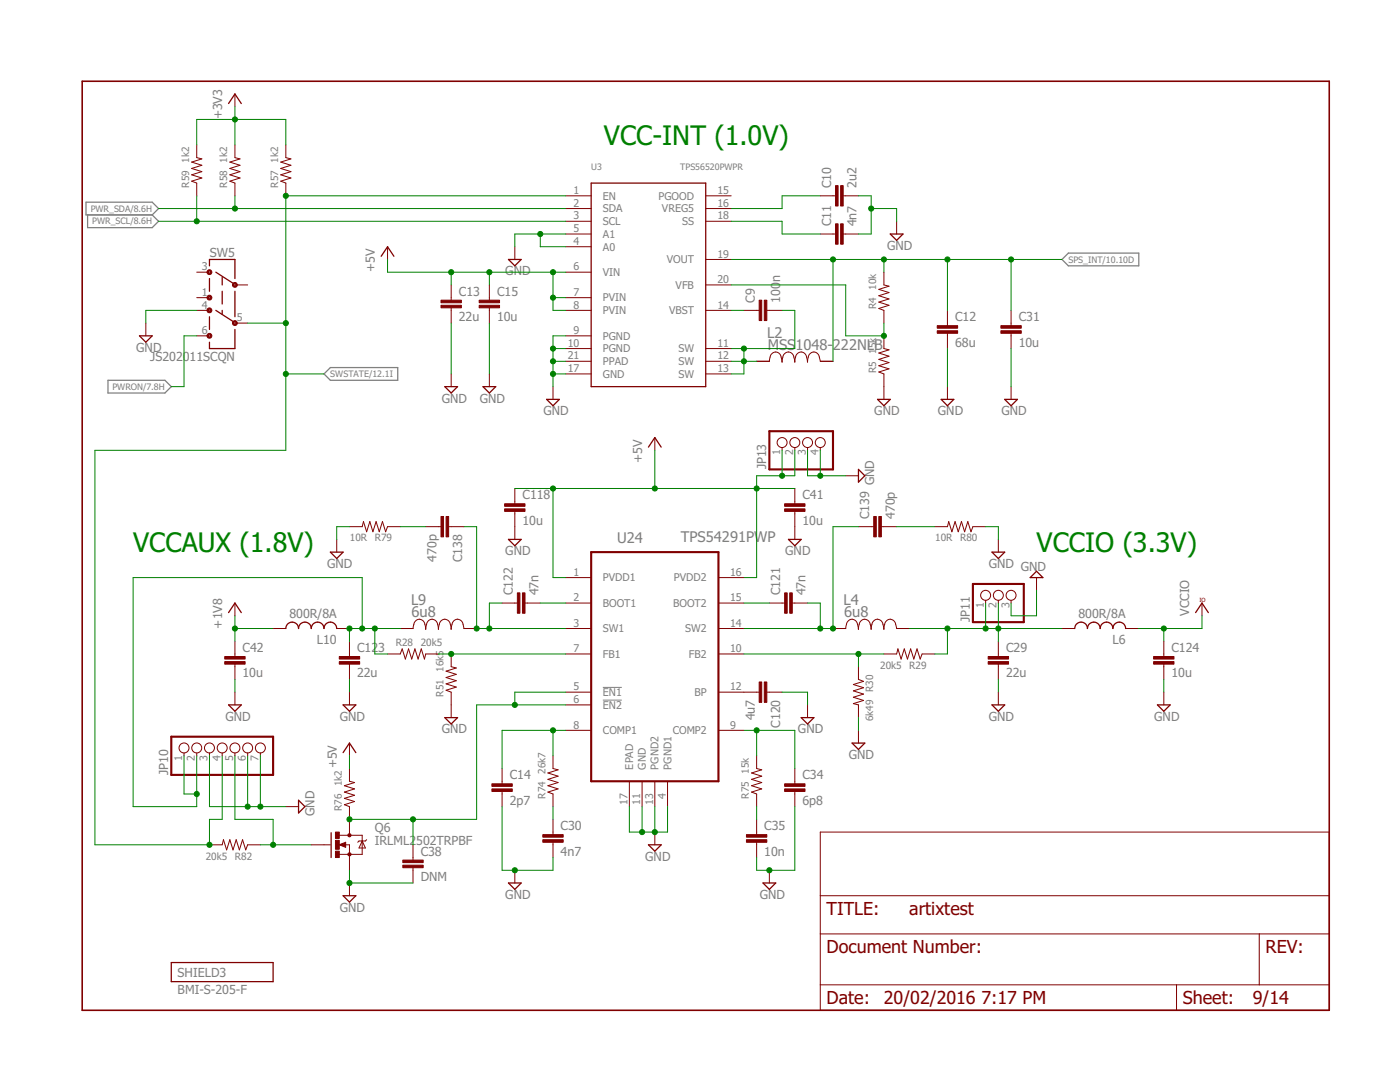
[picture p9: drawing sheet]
<svg xmlns="http://www.w3.org/2000/svg" width="279mm" height="216mm" viewBox="0 0 279 216" stroke-linecap="round" stroke-linejoin="round" font-family="sans-serif">
<path d="M120.3 137.2h3.8M120.3 139.7h3.8" fill="none" stroke="#808080" stroke-width=".2"/>
<path d="M17.2 40.3h13.2l1.2 1.3-1.2 1.3h-13.2zM17.5 42.9v2.5h12.9l1.2-1.2-1.2-1.3M211.9 51.8l1.3-1.3h14.1v2.5h-14.1zM21.5 75.9h11.4l1.3 1.3-1.3 1.2h-11.4zM64.7 74.6l1.2-1.3h13.5v2.6h-13.5z" fill="none" stroke="#808080" stroke-width=".25"/>
<path d="M16.4 16.2h248.9v185.4h-248.9zM68.9 168.3l-.9 .3 .9 .2v-.2h-.3" fill="none" stroke="#800000" stroke-width=".32"/>
<g fill="none" stroke="#800000" stroke-width=".2">
<path d="M46.9 18.8v2.5M39.3 28.9v2.6l1 .2-2.1 .6 2.1 .7-2.1 .6 2.1 .6-2.1 .7 2.1 .6-2.1 .7 1.1 .3v2.6M46.9 28.9v2.6l1 .2-2 .6 2 .7-2 .6 2 .6-2 .7 2 .6-2 .7 1 .3v2.6M57 28.9v2.6l1.1 .2-2.1 .6 2.1 .7-2.1 .6 2.1 .6-2.1 .7 2.1 .6-2.1 .7 1 .3v2.6M112.9 39.1h5.1M140.8 39.1h5.1M163.7 39.1h3.1M168.3 39.1h3M39.3 54.3h2.5M39.3 59.4h2.5M46.9 56.9h2.5M77.3 49.2v2.6"/>
<path d="M90 56.9v3M97.7 56.9v3M102.7 49.2v2.6M112.9 41.6h5.1M112.9 44.2h5.1M112.9 46.7h5.1M112.9 49.2h5.1M112.9 54.3h5.1M112.9 59.4h5.1M140.8 41.6h5.1M140.8 44.2h5.1M140.8 51.8h5.1"/>
<path d="M140.8 56.9h5.1M163.7 46.7h3.1M168.3 46.7h3M176.4 54.3v2.6l1 .2-2 .6 2 .7-2 .6 2 .6-2 .7 2 .6-2 .7 1 .3v2.6M178.9 44.2v2.5M29.1 64.5v2.5M39.3 61.9h2.5M39.3 67h2.5M46.9 64.5h2.5M90 61.4v3.1M90 74.6v2.6M97.7 61.4v3.1"/>
<path d="M97.7 74.6v2.6M110.4 77.2v2.5M112.9 61.9h5.1M112.9 67h5.1M112.9 69.6h5.1M112.9 72.1h5.1M112.9 74.6h5.1M140.8 61.9h5.1M140.8 69.6h5.1M140.8 72.1h5.1M140.8 74.6h5.1M148.5 61.9h3"/>
<path d="M153 61.9h3.1M163.7 72l-.2-.8a1.1 1.1 0 0 0-1.1-1 1.1 1.1 0 0 0-1.1 1l-.1 1.1-.1-.5a1.27 1.27 0 0 0-1.7-1.4 2.31 2.31 0 0 0-.8 1.9v-.5a1.27 1.27 0 0 0-1.8-1.4 2.31 2.31 0 0 0-.7 1.9l-.1-.5a1.27 1.27 0 0 0-1.7-1.4l-.5 .6-.3 1.1h-2.5M163.7 72.1h2.5M176.4 67v2.6l1 .2-2 .6 2 .7-2 .6 2 .6-2 .7 2 .6-2 .6 1 .4v5.1M189.1 61.9v3.1M189.1 66.5v3.1M189.1 77.2v2.5M201.8 61.9v3.1M201.8 66.5v3.1M201.8 77.2v2.5M102.7 97.5v3M130.7 87.3v2.6"/>
<path d="M156.1 89.3v.6M158.6 89.3v.6M158.6 97.5v3M161.2 89.3v.6M163.7 89.3v.6M168.8 94.9h2.5M67.2 107.6v2.6M69.7 105.1h2.6l.2-1 .7 2 .6-2 .6 2 .7-2 .6 2 .6-2 .7 2 .3-1h2.6M85 105.1h3M89.5 105.1h3.1M102.7 102v5.6M112.9 115.3h5.1"/>
<path d="M143.4 115.3h5.1M158.6 102v5.6M171.3 105.1h3.1M175.9 105.1h3M186.6 105.1h2.5l.2-1 .7 2 .6-2 .6 2 .7-2 .6 2 .6-2 .7 2 .4-1h2.5M196.7 119.8v.5M199.2 107.6v2.6M199.2 119.8v.5M201.8 119.8v.5M206.9 115.3v2.5M46.9 120.3v2.6M46.9 128v3"/>
<path d="M46.9 132.5v3.1M46.9 138.1v2.6M54.5 125.4h2.5M67.2 125.4h2.5M69.7 128v3M69.7 132.5v3.1M69.7 138.1v2.6M77.3 130.5h2.6l.4-1 .6 2 .6-2 .7 2 .6-2 .6 2 .7-2 .6 2 .3-1h2.5M90 130.5v2.5l1.1 .3-2.1 .6 2.1 .7-2.1 .6 2.1 .6-2.1 .7 2.1 .6-2.1 .6 1 .4v5.1M92.6 125.3l-.2-.7a1.1 1.1 0 0 0-1.1-1.1 1.1 1.1 0 0 0-1.1 1.1l-.2 1a1.66 1.66 0 0 0-1.2-2.1 1.75 1.75 0 0 0-1.3 2.1 1.66 1.66 0 0 0-1.3-2.1 1.75 1.75 0 0 0-1.2 2.1 1.66 1.66 0 0 0-1.3-2.1 1.6 1.6 0 0 0-1.3 1.9h-2.5M92.6 125.4h2.5M100.2 120.3h3.1"/>
<path d="M104.8 120.3h3M112.9 125.4h5.1M112.9 120.3h5.1M112.9 130.5h5.1M112.9 138.1h5.1M143.4 125.4h5.1M143.4 120.3h5.1M143.4 130.5h5.1M143.4 138.1h8.1M153 138.1h3.1M153.5 120.3h3.1M158.1 120.3h3.1"/>
<path d="M171.3 133v2.6l1 .4-2 .6 2 .6-2 .7 2 .6-2 .6 2 .7-2 .6 1 .3v2.5M176.4 130.5h2.5l.3-1 .6 2 .7-2 .6 2 .6-2 .7 2 .6-2 .6 2 .4-1h2.6M178.9 125.3l-.1-.7a1.1 1.1 0 0 0-1.1-1.1 1.1 1.1 0 0 0-1.1 1.1l-.2 1-.1-.5a1.27 1.27 0 0 0-1.7-1.4 2.31 2.31 0 0 0-.7 1.9l-.1-.5a1.27 1.27 0 0 0-1.7-1.4 2.31 2.31 0 0 0-.8 1.9v-.5a1.27 1.27 0 0 0-1.8-1.4l-.5 .6-.2 1.1h-2.6M178.9 125.4h2.6M199.2 128v3M199.2 132.5v3.1M199.2 138.1v2.6M211.9 125.4h2.6M224.6 125.4h2.6M232.3 128v3M232.3 132.5v3.1M232.3 138.1v2.6"/>
<path d="M239.9 120.3v2.6M36.7 150.2v.6M39.3 150.2v.6M41.8 150.2v.6M44.3 150.2v.6M46.9 150.2v.6M49.4 150.2v.6M52 150.2v.6M69.7 148.3v2.5M69.7 153.4v2.5l1.1 .2-2.1 .7 2.1 .6-2.1 .7 2.1 .6-2.1 .6 2.1 .6-2.1 .7 1 .4v5.7M100.2 153.4v3M100.2 157.9v3.1"/>
<path d="M110.4 150.8v2.6l1 .2-2.1 .6 2.1 .7-2.1 .6 2.1 .6-2.1 .7 2.1 .6-2.1 .7 1.1 .3v2.6M112.9 140.7h5.1M112.9 145.7h5.1M125.6 155.9v5.1M128.1 155.9v5.1M130.7 155.9v5.1M133.2 155.9v5.1M143.4 145.7h5.1M151 150.8v2.6l1 .2-2 .6 2 .7-2 .6 2 .6-2 .7 2 .6-2 .7 1 .3v2.6M158.6 153.4v3M158.6 157.9v3.1M161.2 140.7v2.5"/>
<path d="M171.3 145.7v2.6M41.8 168.6h2.5l.3-1 .6 2 .7-2 .6 2 .6-2 .7 2 .6-2 .6 2 .4-1h2.6M57 161h2.6M62.1 168.6h3.8M67.7 168.6l1.3-.5v1zM67.7 166.7h4.6v3.8h-4.6M68.9 168.6h.8v5.1M69.7 176.2v2.5M72.3 167.8l.6 1.4h-1.3zM73.2 167.6l-.3 .2h-1.3l-.2 .3M82.4 168.6v3M82.4 173.1v3.1"/>
<path d="M102.7 173.7v2.5M110.4 163.5v3M110.4 168.1v3M130.7 166v2.6M151 163.5v3M151 168.1v3M153.5 173.7v2.5M163.7 166h101.6v35.6h-101.6zM163.7 178.7h101.6M163.7 186.4h101.6M163.7 196.5h101.6M234.8 196.5v5.1"/>
<path d="M251.3 186.4v10.1"/>
<circle cx="156.1" cy="88.3" r=".99"/>
<circle cx="158.6" cy="88.3" r=".99"/>
<circle cx="161.2" cy="88.3" r=".99"/>
<circle cx="163.7" cy="88.3" r=".99"/>
<circle cx="196.7" cy="118.8" r=".99"/>
<circle cx="199.2" cy="118.8" r=".99"/>
<circle cx="201.8" cy="118.8" r=".99"/>
<circle cx="36.7" cy="149.2" r=".99"/>
<circle cx="39.3" cy="149.2" r=".99"/>
<circle cx="41.8" cy="149.2" r=".99"/>
<circle cx="44.3" cy="149.2" r=".99"/>
<circle cx="46.9" cy="149.2" r=".99"/>
<circle cx="49.4" cy="149.2" r=".99"/>
<circle cx="52" cy="149.2" r=".99"/>
</g>
<g fill="none" stroke="#800000" stroke-width=".25">
<path d="M45.6 20.7l1.3-1.9 1.3 1.9M118 36.5h22.8v40.7h-22.8zM41.8 53v-1.2h5.1v3.8M41.8 55.6v2.5M43.1 54.3l3.5 2.3M44.3 55.3v1.6M44.3 58.1v2.6M46.9 58.1v5.1M76.1 51.1l1.2-1.9 1.3 1.9M101.5 51.8h2.5l-1.3 1.2zM177.7 46.7h2.5l-1.3 1.3zM27.8 67h2.6l-1.3 1.3z"/>
<path d="M41.8 63.2v2.5M43.1 61.9l3.5 2.3M44.3 61.9v.8M46.9 65.7v3.9h-5.1v-1.3M88.8 77.2h2.5l-1.3 1.2zM96.4 77.2h2.5l-1.2 1.2zM109.1 79.7h2.5l-1.2 1.3zM175.1 79.7h2.6l-1.3 1.3zM187.8 79.7h2.6l-1.3 1.3zM200.5 79.7h2.6l-1.3 1.3zM129.4 89.2l1.3-1.9 1.3 1.9M171.3 93.7l1.3 1.2-1.3 1.3z"/>
<path d="M65.9 110.2h2.6l-1.3 1.2zM101.5 107.6h2.5l-1.3 1.3zM157.4 107.6h2.5l-1.3 1.3zM198 110.2h2.5l-1.3 1.2zM206.9 114l1.2 1.3h-2.5zM45.6 122.2l1.3-1.9 1.3 1.9M57 125.4a1.27 1.27 0 0 1 1.3-1.3 1.27 1.27 0 0 1 1.3 1.3 1.27 1.27 0 0 1 1.3-1.3 1.27 1.27 0 0 1 1.2 1.3 1.27 1.27 0 0 1 1.3-1.3 1.27 1.27 0 0 1 1.3 1.3 1.27 1.27 0 0 1 1.2-1.3 1.27 1.27 0 0 1 1.3 1.3M214.5 125.4a1.27 1.27 0 0 1 1.3-1.3 1.27 1.27 0 0 1 1.2 1.3 1.27 1.27 0 0 1 1.3-1.3 1.27 1.27 0 0 1 1.3 1.3 1.27 1.27 0 0 1 1.2-1.3 1.27 1.27 0 0 1 1.3 1.3 1.27 1.27 0 0 1 1.3-1.3 1.27 1.27 0 0 1 1.2 1.3M238.6 122.2l1.3-1.9 1.3 1.9M45.6 140.7h2.6l-1.3 1.2zM59.6 159.7l1.3 1.3-1.3 1.2zM68.5 140.7h2.5l-1.3 1.2z"/>
<path d="M68.5 150.2l1.2-1.9 1.3 1.9M88.8 143.2h2.5l-1.3 1.3zM159.9 143.2h2.5l-1.2 1.3zM170.1 148.3h2.5l-1.3 1.2zM198 140.7h2.5l-1.3 1.2zM231 140.7h2.5l-1.2 1.2zM66.1 166.2v4.9M68.5 178.7h2.5l-1.3 1.3zM101.5 176.2h2.5l-1.3 1.3zM129.4 168.6h2.6l-1.3 1.2zM152.3 176.2h2.5l-1.3 1.3zM34.2 192.1h20.3v3.8h-20.3z"/>
</g>
<g fill="#800000" stroke="#800000" stroke-width=".2">
<path d="M152.5 59.9h.5v4.1h-.5z"/>
<path d="M151.5 59.9h.5v4.1h-.5z"/>
<path d="M167.8 37h.5v4.1h-.5z"/>
<path d="M166.8 37h.5v4.1h-.5z"/>
<path d="M167.8 44.7h.5v4h-.5z"/>
<path d="M166.8 44.7h.5v4h-.5z"/>
<path d="M187 66h4.1v.5h-4.1z"/>
<path d="M187 65h4.1v.5h-4.1z"/>
<path d="M95.6 60.9h4.1v.5h-4.1z"/>
<path d="M95.6 59.9h4.1v.5h-4.1z"/>
<path d="M156.6 101.5h4.1v.5h-4.1z"/>
<path d="M156.6 100.5h4.1v.5h-4.1z"/>
<path d="M199.7 66h4.1v.5h-4.1z"/>
<path d="M199.7 65h4.1v.5h-4.1z"/>
<path d="M100.7 101.5h4.1v.5h-4.1z"/>
<path d="M100.7 100.5h4.1v.5h-4.1z"/>
<path d="M151.5 136.1h.5v4h-.5z"/>
<path d="M152.5 136.1h.5v4h-.5z"/>
<path d="M157.6 118.3h.5v4.1h-.5z"/>
<path d="M156.6 118.3h.5v4.1h-.5z"/>
<path d="M104.3 118.3h.5v4.1h-.5z"/>
<path d="M103.3 118.3h.5v4.1h-.5z"/>
<path d="M67.7 132h4.1v.5h-4.1z"/>
<path d="M67.7 131h4.1v.5h-4.1z"/>
<path d="M230.2 132h4.1v.5h-4.1z"/>
<path d="M230.2 131h4.1v.5h-4.1z"/>
<path d="M197.2 132h4.1v.5h-4.1z"/>
<path d="M197.2 131h4.1v.5h-4.1z"/>
<path d="M88 60.9h4.1v.5h-4.1z"/>
<path d="M88 59.9h4.1v.5h-4.1z"/>
<path d="M98.2 157.4h4v.5h-4z"/>
<path d="M98.2 156.4h4v.5h-4z"/>
<path d="M108.3 167.6h4.1v.5h-4.1z"/>
<path d="M108.3 166.5h4.1v.5h-4.1z"/>
<path d="M156.6 157.4h4.1v.5h-4.1z"/>
<path d="M156.6 156.4h4.1v.5h-4.1z"/>
<path d="M149 167.6h4v.5h-4z"/>
<path d="M149 166.5h4v.5h-4z"/>
<path d="M67 169.8h.7v1.3h-.7z"/>
<path d="M67 166h.7v1.3h-.7z"/>
<path d="M67 167.7h.7v1.8h-.7z"/>
<path d="M80.4 172.6h4.1v.5h-4.1z"/>
<path d="M80.4 171.6h4.1v.5h-4.1z"/>
<path d="M44.9 132h4v.5h-4z"/>
<path d="M44.9 131h4v.5h-4z"/>
<path d="M88 103.1h.5v4h-.5z"/>
<path d="M89 103.1h.5v4h-.5z"/>
<path d="M175.4 103.1h.5v4h-.5z"/>
<path d="M174.4 103.1h.5v4h-.5z"/>
</g>
<g fill="#800000" stroke="#800000" stroke-width=".2">
<path d="M46.6 56.5a.48 .48 0 0 1 .7 .1 .48 .48 0 0 1-.3 .7 .48 .48 0 0 1-.6-.4h.3a.23 .23 0 0 1 .3-.3 .23 .23 0 0 1 .1 .4 .23 .23 0 0 1-.4-.1h-.3z" fill-rule="evenodd"/>
<path d="M41.5 53.9a.48 .48 0 0 1 .7 .2 .48 .48 0 0 1-.3 .7 .48 .48 0 0 1-.6-.5h.3a.23 .23 0 0 1 .3-.2 .23 .23 0 0 1 .1 .4 .23 .23 0 0 1-.4-.1l-.3-.1z" fill-rule="evenodd"/>
<path d="M41.5 59a.48 .48 0 0 1 .7 .2 .48 .48 0 0 1-.3 .6 .48 .48 0 0 1-.6-.4h.3a.23 .23 0 0 1 .3-.2 .23 .23 0 0 1 .1 .3 .23 .23 0 0 1-.4 0l-.3-.1z" fill-rule="evenodd"/>
<path d="M41.5 61.6a.48 .48 0 0 1 .7 .1 .48 .48 0 0 1-.3 .7 .48 .48 0 0 1-.6-.5h.3a.23 .23 0 0 1 .3-.2 .23 .23 0 0 1 .1 .4 .23 .23 0 0 1-.4-.1l-.3-.1z" fill-rule="evenodd"/>
<path d="M41.5 66.6a.48 .48 0 0 1 .7 .2 .48 .48 0 0 1-.3 .7 .48 .48 0 0 1-.6-.5h.3a.23 .23 0 0 1 .3-.2 .23 .23 0 0 1 .1 .4 .23 .23 0 0 1-.4-.1l-.3-.1z" fill-rule="evenodd"/>
<path d="M46.6 64.1a.48 .48 0 0 1 .7 .1 .48 .48 0 0 1-.3 .7 .48 .48 0 0 1-.6-.4h.3a.23 .23 0 0 1 .3-.3 .23 .23 0 0 1 .1 .4 .23 .23 0 0 1-.4 0l-.3-.1z" fill-rule="evenodd"/>
<circle cx="69.7" cy="170.5" r=".33"/>
<circle cx="69.7" cy="166.7" r=".33"/>
</g>
<path d="M153.5 86h12.7v7.7h-12.7zM118 110.2h25.4v45.7h-25.4zM194.2 116.5h10.1v7.6h-10.1zM34.2 147h20.3v7.6h-20.3z" fill="none" stroke="#800000" stroke-width=".42"/>
<g fill="none" stroke="#008000" stroke-width=".2">
<path d="M39.3 28.9v-5.1h17.7v5.1M39.3 39.1v5.1M46.9 21.3v7.6M46.9 39.1v2.5M112.9 39.1h-55.9v50.8h-38.1v78.7h22.9v-5.1h2.5v-12.7M163.7 39.1h-7.6v2.5h-10.2M171.3 39.1h2.6v7.6h-2.6M31.6 41.6h81.3M31.6 44.2h81.3M77.3 51.8v2.5h35.6M90 54.3v2.6M97.7 54.3v2.6"/>
<path d="M107.8 46.7v2.5h5.1M110.4 54.3v7.6h2.5M110.4 59.4h2.5M112.9 46.7h-10.2v2.5M145.9 44.2h10.2v2.5h7.6M145.9 56.9h22.9v10.1h7.6v-2.5M145.9 51.8h66M166.2 51.8v20.3M173.9 41.6h5v2.6M176.4 51.8v2.5M189.1 51.8v10.1M201.8 51.8v10.1"/>
<path d="M39.3 67h-2.6v10.2h-2.5M39.3 61.9h-10.2v2.6M49.4 64.5h7.6M57 74.6h7.7M90 64.5v10.1M97.7 64.5v10.1M110.4 74.6h2.5M110.4 72.1h2.5M110.4 69.6h2.5M112.9 67h-2.5v10.2M145.9 72.1h5.1M145.9 61.9h2.6"/>
<path d="M148.5 69.6v5h-2.6M156.1 61.9h2.5v7.7h-12.7M189.1 69.6v7.6M201.8 69.6v7.6M102.7 97.5h55.9M110.4 97.5v17.8h2.5M130.7 89.9v7.6M156.1 89.9v5M158.6 89.9v5h-7.6v20.4h-2.5M161.2 89.9v5h7.6M163.7 89.9v5M69.7 105.1h-2.5v2.5"/>
<path d="M79.9 105.1h5.1M92.6 105.1h2.5v20.3h17.8M171.3 105.1h-5.1v20.3h-17.7M178.9 105.1h7.7M196.7 105.1h2.5v2.5M206.9 117.8v5.1h-5.1v-2.6M46.9 122.9v5.1M46.9 135.6v2.5M46.9 125.4h7.6M69.7 135.6v2.5M72.3 125.4v-10.1h-45.7v45.7h12.7v-10.2M74.8 125.4v5.1h2.5"/>
<path d="M79.9 125.4h-10.2v2.6M87.5 130.5h25.4M100.2 120.3h-2.5v5.1M107.8 120.3h5.1M112.9 138.1h-10.2v2.6M148.5 120.3h5M148.5 130.5h27.9M156.1 138.1h5.1v2.6M161.2 120.3h2.5v5.1M171.3 130.5v2.5M181.5 125.4h30.4M189.1 125.4v5.1h-2.5"/>
<path d="M196.7 120.3v5.1M199.2 120.3v7.7M199.2 135.6v2.5M232.3 125.4v2.6M232.3 135.6v2.5M239.9 122.9v2.5h-12.7M36.7 150.8v7.6h2.6M41.8 150.8v10.2h15.2M46.9 150.8v12.7h7.6v5.1M49.4 150.8v10.2M52 150.8v10.2M69.7 150.8v2.6"/>
<path d="M110.4 145.7v5.1M112.9 145.7h-12.7v7.7M112.9 140.7h-17.8v22.8h-25.4M148.5 145.7h10.1v7.7M151 145.7v5.1M171.3 143.2v2.5M52 168.6h10.1M69.7 173.7v2.5h12.7M82.4 163.5v5.1M100.2 161v12.7h10.2v-2.6M110.4 161v2.5M125.6 161v5h7.6v-5"/>
<path d="M128.1 161v5M130.7 161v5M151 161v2.5M158.6 161v12.7h-7.6v-2.6"/>
</g>
<g fill="#008000" stroke="#008000" stroke-width=".2">
<circle cx="173.9" cy="41.6" r=".51"/>
<circle cx="110.4" cy="74.6" r=".51"/>
<circle cx="110.4" cy="72.1" r=".51"/>
<circle cx="110.4" cy="69.6" r=".51"/>
<circle cx="107.8" cy="46.7" r=".51"/>
<circle cx="153.5" cy="173.7" r=".51"/>
<circle cx="102.7" cy="173.7" r=".51"/>
<circle cx="130.7" cy="166" r=".51"/>
<circle cx="128.1" cy="166" r=".51"/>
<circle cx="69.7" cy="176.2" r=".51"/>
<circle cx="52" cy="161" r=".51"/>
<circle cx="49.4" cy="161" r=".51"/>
<circle cx="163.7" cy="94.9" r=".51"/>
<circle cx="176.4" cy="51.8" r=".51"/>
<circle cx="166.2" cy="51.8" r=".51"/>
<circle cx="189.1" cy="51.8" r=".51"/>
<circle cx="201.8" cy="51.8" r=".51"/>
<circle cx="176.4" cy="67" r=".51"/>
<circle cx="148.5" cy="72.1" r=".51"/>
<circle cx="148.5" cy="69.6" r=".51"/>
<circle cx="110.4" cy="59.4" r=".51"/>
<circle cx="110.4" cy="54.3" r=".51"/>
<circle cx="97.7" cy="54.3" r=".51"/>
<circle cx="90" cy="54.3" r=".51"/>
<circle cx="151" cy="97.5" r=".51"/>
<circle cx="110.4" cy="97.5" r=".51"/>
<circle cx="130.7" cy="97.5" r=".51"/>
<circle cx="156.1" cy="94.9" r=".51"/>
<circle cx="57" cy="39.1" r=".51"/>
<circle cx="57" cy="64.5" r=".51"/>
<circle cx="57" cy="74.6" r=".51"/>
<circle cx="41.8" cy="168.6" r=".51"/>
<circle cx="46.9" cy="41.6" r=".51"/>
<circle cx="39.3" cy="44.2" r=".51"/>
<circle cx="46.9" cy="23.8" r=".51"/>
<circle cx="163.7" cy="125.4" r=".51"/>
<circle cx="166.2" cy="125.4" r=".51"/>
<circle cx="97.7" cy="125.4" r=".51"/>
<circle cx="95.1" cy="125.4" r=".51"/>
<circle cx="171.3" cy="130.5" r=".51"/>
<circle cx="189.1" cy="125.4" r=".51"/>
<circle cx="199.2" cy="125.4" r=".51"/>
<circle cx="196.7" cy="125.4" r=".51"/>
<circle cx="69.7" cy="125.4" r=".51"/>
<circle cx="74.8" cy="125.4" r=".51"/>
<circle cx="72.3" cy="125.4" r=".51"/>
<circle cx="39.3" cy="158.4" r=".51"/>
<circle cx="90" cy="130.5" r=".51"/>
<circle cx="151" cy="145.7" r=".51"/>
<circle cx="110.4" cy="145.7" r=".51"/>
<circle cx="102.7" cy="140.7" r=".51"/>
<circle cx="69.7" cy="163.5" r=".51"/>
<circle cx="82.4" cy="163.5" r=".51"/>
<circle cx="46.9" cy="125.4" r=".51"/>
<circle cx="232.3" cy="125.4" r=".51"/>
<circle cx="54.5" cy="168.6" r=".51"/>
</g>
<g font-size="5.4" fill="#008000">
<text x="120.5" y="28.9">VCC-INT (1.0V)</text>
<text x="26.6" y="110.2">VCCAUX (1.8V)</text>
<text x="206.9" y="110.2">VCCIO (3.3V)</text>
</g>
<g font-size="3.6" fill="#800000">
<text x="165" y="182.5">TITLE:</text>
<text x="181.5" y="182.5">artixtest</text>
<text x="165" y="190.2">Document Number:</text>
<text x="252.6" y="190.2">REV:</text>
<text x="165" y="200.3">Date:</text>
<text x="176.4" y="200.3">20/02/2016</text>
<text x="195.8" y="200.3">7:17 PM</text>
<text x="236.1" y="200.3">Sheet:</text>
<text x="250" y="200.3">9/14</text>
</g>
<g font-size="2.9" fill="#808080">
<text x="153.1" y="67.4">L2</text>
<text x="153.2" y="69.8">MSS1048-222NLB</text>
<text x="123.1" y="108.3">U24</text>
<text x="135.9" y="108.1">TPS54291PWP</text>
<text x="82" y="120.7">L9</text>
<text x="82.1" y="123.2">6u8</text>
<text x="168.4" y="120.7">L4</text>
<text x="168.4" y="123.2">6u8</text>
</g>
<g font-size="2.5" fill="#808080">
<text x="44.3" y="23.8" transform="rotate(-90 44.3 23.8)">+3V3</text>
<text x="165.9" y="37.5" transform="rotate(-90 165.9 37.5)">C10</text>
<text x="170.9" y="37.5" transform="rotate(-90 170.9 37.5)">2u2</text>
<text x="165.9" y="45.2" transform="rotate(-90 165.9 45.2)">C11</text>
<text x="170.9" y="45.2" transform="rotate(-90 170.9 45.2)">4n7</text>
<text x="41.9" y="51.3">SW5</text>
<text x="177" y="49.9">GND</text>
<text x="74.8" y="54.3" transform="rotate(-90 74.8 54.3)">+5V</text>
<text x="91.6" y="59">C13</text>
<text x="99.2" y="59">C15</text>
<text x="100.8" y="54.9">GND</text>
<text x="155.7" y="56.3" transform="rotate(-90 155.7 56.3)">n</text>
<text x="91.6" y="64.1">22u</text>
<text x="99.2" y="64.1">10u</text>
<text x="150.6" y="60.4" transform="rotate(-90 150.6 60.4)">C9</text>
<text x="155.7" y="60.4" transform="rotate(-90 155.7 60.4)">100</text>
<text x="190.6" y="64.1">C12</text>
<text x="203.3" y="64.1">C31</text>
<text x="27.2" y="70.2">GND</text>
<text x="190.6" y="69.2">68u</text>
<text x="203.3" y="69.2">10u</text>
<text x="30" y="72.1">JS202011SCQN</text>
<text x="88.1" y="80.3">GND</text>
<text x="95.8" y="80.3">GND</text>
<text x="108.5" y="82.9">GND</text>
<text x="174.5" y="82.9">GND</text>
<text x="187.2" y="82.9">GND</text>
<text x="199.9" y="82.9">GND</text>
<text x="128.1" y="92.4" transform="rotate(-90 128.1 92.4)">+5V</text>
<text x="152.9" y="93.7" transform="rotate(-90 152.9 93.7)">JP13</text>
<text x="104.3" y="99.6">C118</text>
<text x="160.1" y="99.6">C41</text>
<text x="174.5" y="96.8" transform="rotate(-90 174.5 96.8)">GND</text>
<text x="104.3" y="104.7">10u</text>
<text x="160.1" y="104.7">10u</text>
<text x="173.5" y="103.6" transform="rotate(-90 173.5 103.6)">C139</text>
<text x="178.6" y="103.6" transform="rotate(-90 178.6 103.6)">470p</text>
<text x="65.3" y="113.3">GND</text>
<text x="87.1" y="112.1" transform="rotate(-90 87.1 112.1)">470p</text>
<text x="92.2" y="112.2" transform="rotate(-90 92.2 112.2)">C138</text>
<text x="100.8" y="110.8">GND</text>
<text x="156.7" y="110.8">GND</text>
<text x="197.3" y="113.3">GND GND</text>
<text x="102.4" y="118.8" transform="rotate(-90 102.4 118.8)">C122</text>
<text x="107.4" y="118.8" transform="rotate(-90 107.4 118.8)">47n</text>
<text x="155.7" y="118.8" transform="rotate(-90 155.7 118.8)">C121</text>
<text x="160.8" y="118.8" transform="rotate(-90 160.8 118.8)">47n</text>
<text x="44.3" y="125.4" transform="rotate(-90 44.3 125.4)">+1V8</text>
<text x="57.8" y="123.4">800R/8A</text>
<text x="193.5" y="124.1" transform="rotate(-90 193.5 124.1)">JP11</text>
<text x="215.2" y="123.4">800R/8A</text>
<text x="237.3" y="122.9" transform="rotate(-90 237.3 122.9)">VCCIO</text>
<text x="48.4" y="130.1">C42</text>
<text x="63.2" y="128.5">L10</text>
<text x="71.3" y="130.1">C12</text>
<text x="75.5" y="130.1">3</text>
<text x="200.8" y="130.1">C29</text>
<text x="222" y="128.5">L6</text>
<text x="233.8" y="130.1">C124</text>
<text x="48.4" y="135.2">10u</text>
<text x="71.3" y="135.2">22u</text>
<text x="200.8" y="135.2">22u</text>
<text x="233.8" y="135.2">10u</text>
<text x="45" y="143.8">GND</text>
<text x="67.8" y="143.8">GND</text>
<text x="150.6" y="143.7" transform="rotate(-90 150.6 143.7)">4u7</text>
<text x="197.3" y="143.8">GND</text>
<text x="230.4" y="143.8">GND</text>
<text x="88.1" y="146.4">GND</text>
<text x="155.7" y="145.2" transform="rotate(-90 155.7 145.2)">C120</text>
<text x="159.3" y="146.4">GND</text>
<text x="33.5" y="154.6" transform="rotate(-90 33.5 154.6)">JP10</text>
<text x="67.2" y="153.3" transform="rotate(-90 67.2 153.3)">+5V</text>
<text x="101.7" y="155.5">C14</text>
<text x="160.1" y="155.5">C34</text>
<text x="169.4" y="151.4">GND</text>
<text x="101.7" y="160.6">2p7</text>
<text x="160.1" y="160.6">6p8</text>
<text x="62.8" y="162.9" transform="rotate(-90 62.8 162.9)">GND</text>
<text x="74.8" y="166">Q6</text>
<text x="111.9" y="165.7">C30</text>
<text x="152.5" y="165.7">C35</text>
<text x="74.8" y="168.6">IRLML2</text>
<text x="83.1" y="168.6">502TRPBF</text>
<text x="84" y="170.7">C38</text>
<text x="111.9" y="170.7">4n7</text>
<text x="128.8" y="171.8">GND</text>
<text x="152.5" y="170.7">10n</text>
<text x="84" y="175.8">DNM</text>
<text x="100.8" y="179.4">GND</text>
<text x="151.6" y="179.4">GND</text>
<text x="67.8" y="181.9">GND</text>
<text x="35.5" y="194.9">SHIELD3</text>
<text x="35.5" y="198.4">BMI-S-205-F</text>
</g>
<g font-size="2.1" fill="#808080">
<text x="114.5" y="38.7">1</text>
<text x="114.5" y="41.3">2</text>
<text x="120.3" y="39.8">EN</text>
<text x="131.4" y="39.8">PGOOD</text>
<text x="143.2" y="38.7">15</text>
<text x="143.2" y="41.3">16</text>
<text x="114.5" y="43.8">3</text>
<text x="114.5" y="46.3">5</text>
<text x="120.3" y="42.4">SDA</text>
<text x="120.3" y="44.9">SCL</text>
<text x="120.3" y="47.5">A1</text>
<text x="132.1" y="42.4">VREG5</text>
<text x="136.1" y="44.9">SS</text>
<text x="143.2" y="43.8">18</text>
<text x="40.3" y="54">3</text>
<text x="114.5" y="48.9">4</text>
<text x="114.5" y="54">6</text>
<text x="120.3" y="50">A0</text>
<text x="133.1" y="52.5">VOUT</text>
<text x="143.2" y="51.4">19</text>
<text x="40.3" y="59">1</text>
<text x="114.5" y="59">7</text>
<text x="120.3" y="55.1">VIN</text>
<text x="134.8" y="57.6">VFB</text>
<text x="143.2" y="56.5">20</text>
<text x="40.3" y="61.6">4</text>
<text x="47.2" y="64.1">5</text>
<text x="114.5" y="61.6">8</text>
<text x="120.3" y="60.1">PVIN</text>
<text x="120.3" y="62.7">PVIN</text>
<text x="133.5" y="62.7">VBST</text>
<text x="143.2" y="61.6">14</text>
<text x="40.3" y="66.6">6</text>
<text x="113.3" y="69.2">10</text>
<text x="113.3" y="71.7">21</text>
<text x="114.5" y="66.6">9</text>
<text x="120.3" y="67.8">PGND</text>
<text x="120.3" y="70.3">PGND</text>
<text x="135.4" y="70.3">SW</text>
<text x="143.2" y="69.2">11</text>
<text x="143.2" y="71.7">12</text>
<text x="113.3" y="74.3">17</text>
<text x="120.3" y="72.8">PPAD</text>
<text x="120.3" y="75.4">GND</text>
<text x="135.4" y="72.8">SW</text>
<text x="135.4" y="75.4">SW</text>
<text x="143.2" y="74.3">13</text>
<text x="155.7" y="90.8" transform="rotate(-90 155.7 90.8)">1</text>
<text x="158.3" y="90.8" transform="rotate(-90 158.3 90.8)">2</text>
<text x="160.8" y="90.8" transform="rotate(-90 160.8 90.8)">3</text>
<text x="163.3" y="90.8" transform="rotate(-90 163.3 90.8)">4</text>
<text x="114.5" y="114.9">1</text>
<text x="114.5" y="120">2</text>
<text x="120.3" y="116">PVDD1</text>
<text x="134.5" y="116">PVDD2</text>
<text x="145.7" y="114.9">16</text>
<text x="145.7" y="120">15</text>
<text x="114.5" y="125.1">3</text>
<text x="120.3" y="121.1">BOOT1</text>
<text x="134.4" y="121.1">BOOT2</text>
<text x="145.7" y="125.1">14</text>
<text x="196.4" y="121.3" transform="rotate(-90 196.4 121.3)">1</text>
<text x="198.9" y="121.3" transform="rotate(-90 198.9 121.3)">2</text>
<text x="201.4" y="121.3" transform="rotate(-90 201.4 121.3)">3</text>
<text x="114.5" y="130.1">7</text>
<text x="120.3" y="131.3">FB1</text>
<text x="120.3" y="126.2">SW1</text>
<text x="136.8" y="126.2">SW2</text>
<text x="137.5" y="131.3">FB2</text>
<text x="145.7" y="130.1">10</text>
<text x="114.5" y="137.8">5</text>
<text x="145.7" y="137.8">12</text>
<text x="114.5" y="140.3">6</text>
<text x="120.3" y="138.9">EN1</text>
<text x="120.3" y="141.4">EN2</text>
<text x="138.6" y="138.9">BP</text>
<text x="114.5" y="145.4">8</text>
<text x="120.3" y="146.5">COMP1</text>
<text x="134.2" y="146.5">COMP2</text>
<text x="145.7" y="145.4">9</text>
<text x="36.4" y="151.8" transform="rotate(-90 36.4 151.8)">1</text>
<text x="38.9" y="151.8" transform="rotate(-90 38.9 151.8)">2</text>
<text x="41.4" y="151.8" transform="rotate(-90 41.4 151.8)">3</text>
<text x="44" y="151.8" transform="rotate(-90 44 151.8)">4</text>
<text x="46.5" y="151.8" transform="rotate(-90 46.5 151.8)">5</text>
<text x="49.1" y="151.8" transform="rotate(-90 49.1 151.8)">6</text>
<text x="51.6" y="151.8" transform="rotate(-90 51.6 151.8)">7</text>
<text x="126.4" y="153.5" transform="rotate(-90 126.4 153.5)">EPAD</text>
<text x="128.9" y="153.5" transform="rotate(-90 128.9 153.5)">GND</text>
<text x="131.4" y="153.5" transform="rotate(-90 131.4 153.5)">PGND2</text>
<text x="134" y="153.5" transform="rotate(-90 134 153.5)">PGND1</text>
<text x="125.2" y="160.5" transform="rotate(-90 125.2 160.5)">17</text>
<text x="127.8" y="160.5" transform="rotate(-90 127.8 160.5)">11</text>
<text x="130.3" y="160.5" transform="rotate(-90 130.3 160.5)">13</text>
<text x="132.9" y="159.4" transform="rotate(-90 132.9 159.4)">4</text>
</g>
<g font-size="2" fill="#808080">
<text x="37.7" y="32.5" transform="rotate(-90 37.7 32.5)">1k2</text>
<text x="45.4" y="32.5" transform="rotate(-90 45.4 32.5)">1k2</text>
<text x="55.5" y="32.5" transform="rotate(-90 55.5 32.5)">1k2</text>
<text x="37.7" y="37.4" transform="rotate(-90 37.7 37.4)">R59</text>
<text x="45.4" y="37.4" transform="rotate(-90 45.4 37.4)">R58</text>
<text x="55.5" y="37.4" transform="rotate(-90 55.5 37.4)">R57</text>
<text x="174.9" y="57.9" transform="rotate(-90 174.9 57.9)">10k</text>
<text x="174.9" y="61.7" transform="rotate(-90 174.9 61.7)">R4</text>
<text x="174.9" y="70.6" transform="rotate(-90 174.9 70.6)">15k</text>
<text x="174.9" y="74.4" transform="rotate(-90 174.9 74.4)">R5</text>
<text x="69.8" y="108">10R</text>
<text x="74.8" y="108">R79</text>
<text x="186.7" y="108">10R</text>
<text x="191.6" y="108">R80</text>
<text x="79" y="129">R28</text>
<text x="84" y="129">20k5</text>
<text x="88.5" y="134" transform="rotate(-90 88.5 134)">16k5</text>
<text x="175.7" y="133.4">20k5</text>
<text x="181.5" y="133.4">R29</text>
<text x="88.5" y="139" transform="rotate(-90 88.5 139)">R51</text>
<text x="174.3" y="143.9" transform="rotate(-90 174.3 143.9)">6k49</text>
<text x="174.3" y="138.1" transform="rotate(-90 174.3 138.1)">R30</text>
<text x="108.8" y="154.4" transform="rotate(-90 108.8 154.4)">26k7</text>
<text x="149.5" y="154.4" transform="rotate(-90 149.5 154.4)">15k</text>
<text x="68.2" y="161.9" transform="rotate(-90 68.2 161.9)">R76</text>
<text x="68.2" y="156.9" transform="rotate(-90 68.2 156.9)">1k2</text>
<text x="108.8" y="159.3" transform="rotate(-90 108.8 159.3)">R74</text>
<text x="149.5" y="159.3" transform="rotate(-90 149.5 159.3)">R75</text>
<text x="41.1" y="171.5">20k5</text>
<text x="46.9" y="171.5">R82</text>
</g>
<g font-size="1.8" fill="#808080">
<text x="118" y="34">U3</text>
<text x="135.8" y="34">TPS56520PWPR</text>
<text x="18.1" y="42.2">PWR_SDA/8.6H</text>
<text x="18.4" y="44.8">PWR_SCL/8.6H</text>
<text x="213.2" y="52.4">SPS_INT/10.10D</text>
<text x="22.4" y="77.8">PWRON/7.8H</text>
<text x="65.9" y="75.3">SWSTATE/12.1I</text>
</g>
<text font-size="1.1" fill="#800000" x="239.4" y="120.1">IO</text>
</svg>
